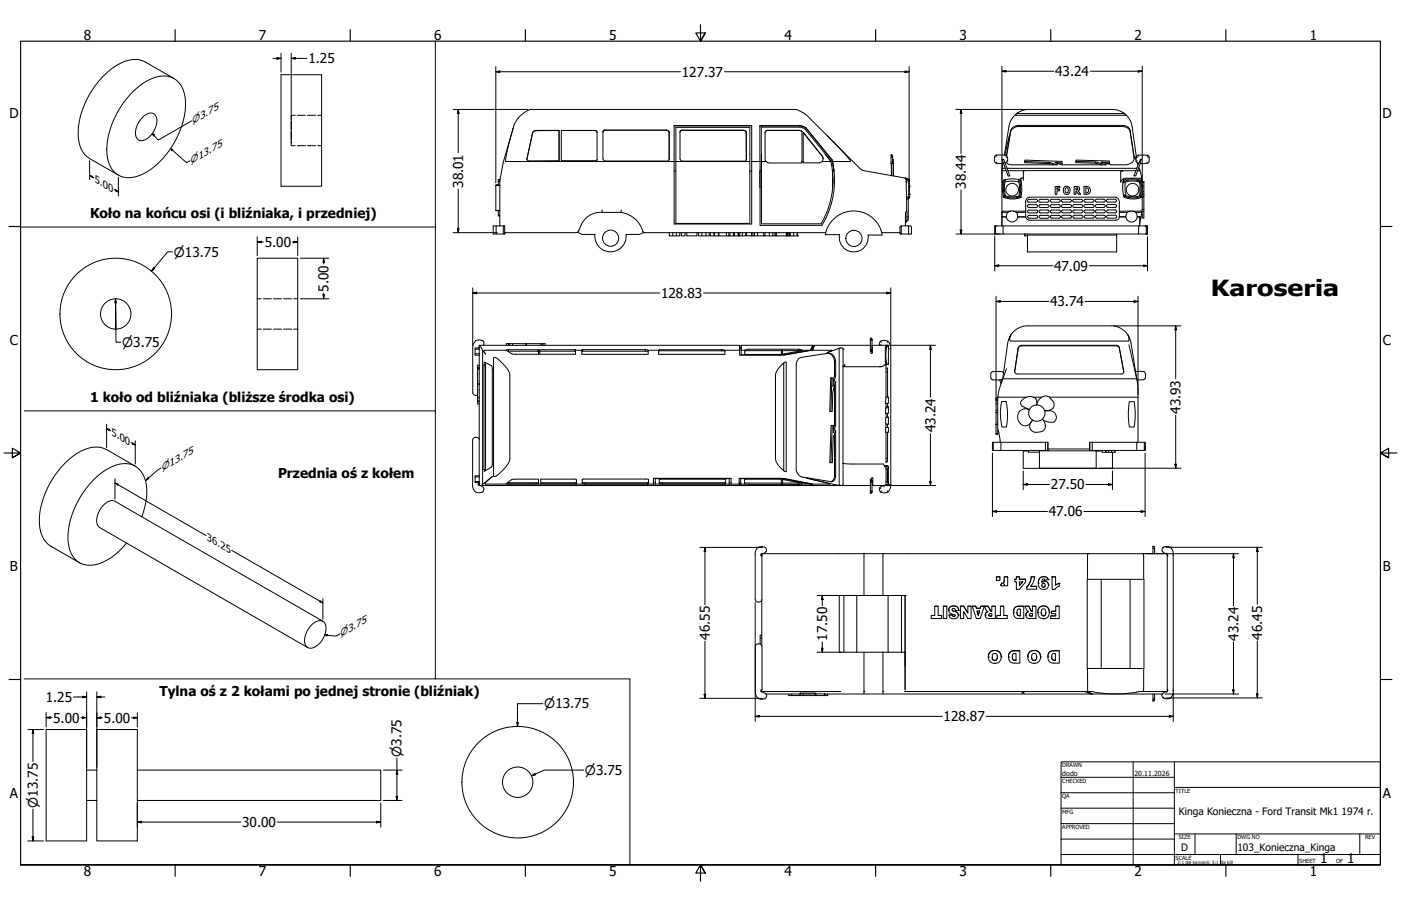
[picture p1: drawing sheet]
<svg xmlns="http://www.w3.org/2000/svg" width="864mm" height="559mm" viewBox="0 0 864 559" stroke-linecap="round" stroke-linejoin="round" font-family="sans-serif">
<!-- layer: Visible (ANSI) -->
<g fill="none" stroke="#000" stroke-width=".62">
<path d="M81 58a29 29 0 0 1 22-11 14 14 0 0 1 11 16 53 53 0 0 1-26 44 14 14 0 0 1-19-2 31 31 0 0 1 0-29l5-10zM107 48l-17-10a18 18 0 0 0-19 3 52 52 0 0 0-23 45 15 15 0 0 0 7 12l18 10M173 46h25v69h-25zM88 72l1-1a4 4 0 0 1 6-1 4 4 0 0 1 2 5 12 12 0 0 1-10 12 5 5 0 0 1-3-7l2-5zM316 79l-6 21-2 12v27M316 79l-3 15-1 6h104M316 79a17 17 0 0 1 11-11h164l6 3 13 13M416 77h47v61h-47zM416 78h47M468 78h25l4 1M497 79l-4-2h-25v23M497 79h.1"/>
<path d="M497 79l16 20M627 70l-1 1h68l-1-1M627 70h66M627 78h66a4 4 0 0 1 4 3l2 17M627 78l-2 1-2 2-2 15M627 78v-1h65a4 4 0 0 1 5 3l2 17a5 5 0 0 1-5 5h-9l-6-2h5M627 77l-2 1-2 2-3 16M627 70l-2 2-3 4-3 20M627 70l6-2h54l6 2M627 70h.1M693 70l2 2 3 5 2 20M693 70h.1"/>
<path d="M331 80l-2 1-1 1M331 80h14v19h-20v-1l3-16M331 81h14v18M331 81l-3 1M331 80v1M345 80v1M346 80l21 1 1 1v17h-22zM346 81h21M367 81l1 1M367 80v1M372 81v17l1 1h39v-1M373 80l-1 1"/>
<path d="M373 80h39v1v17M373 80h38l1 2M373 80h.1M417 100v-21h45v21M417 100v38h45v-38M417 100h45M420 80l-1 1v17l1 1h39l1-1M420 80l-1 2M420 80h38M420 80h.1M458 80l2 1M460 81v17"/>
<path d="M460 98h.1M463 100h6v16M469 95v5M469 100v38h37l5-11 2-11M469 100h3M472 100l2 1h20v-1M473 80l-1 2v17v1M473 80l-1 2M473 80h20M473 80h.1M493 80l1 1v19M493 80l1 1"/>
<path d="M493 80h.1M494 100h1M495 100v-18l12 14v2v2M495 82l12 14v2M495 100h10h2M507 100h5l-17-21-2-1h-24v27v11M509 95l3 5 1 7v9v-5M510 84l11 11 3 5h-11a53 53 0 0 1-6 39h-38v-23M510 84l22 21 26 5M513 99l1 6M549 96h.1M549 96h1"/>
<path d="M550 96l-1 1M550 96h.1M550 96v4M550 97h-1v4M550 98h1v11M613 97v3M613 97h1M613 100l1 1v-1M614 96h3a3 3 0 0 1 4 1M614 96l-1 1M618 98h1l3 11-1-1zM618 98h1"/>
<path d="M620 96h.1M621 99h.1M621 97h-1M621 97v2M621 99l-1 2M622 84l-3 12M632 100v-1l23 1v1h-2M663 100v-1h21v2h-2M675 100h-12l12 1 4 1M700 96v2M700 99l2 2M700 97v2"/>
<path d="M700 97h1M701 99h-1M702 96h.1M702 96l-2 1M703 98h1l-4 10h-1zM703 98h1M707 96h-5M707 96h.1M707 96l1 1M708 97h.1M708 97v3l-1 1M306 114v16h2"/>
<path d="M306 114h2M307 112h1M308 112v-1h-1v3h-1h2M416 105h1M462 105h1M513 116h.1M513 111h.1M514 105h-1v11M549 101h.1M549 101l1 7M550 101v7M550 100l-1 1"/>
<path d="M550 100v1M558 110h1M558 110h.1M558 110v1M558 110l1 2M559 110h.1M559 110h1v1M559 112v18M559 112h-1M559 110v1h1M559 111v1M559 110l1 1"/>
<path d="M559 111h1M560 111h.1M560 112v9M560 112v-1v1M560 112h.1M560 115v5M560 111v1M614 101h5M618 104h2M618 112h.1M618 101v4M619 111l-1 6 1 4v1"/>
<path d="M619 111h-1v4l1 7M620 111l-1 5 1 5M620 105h-2v34v-5M620 100l2 1 2 1h28l-5-2v1M621 104h80M621 105h71M628 111h.1M628 111l-4-1-5 1M628 111h1M628 111v5v5h-4h-4M628 112h-4h-5M629 111v6v4"/>
<path d="M629 111h.1M629 111l1 9a1.9 1.9 0 0 1-1 2 1.9 1.9 0 0 1-2 0l-4 1-4-1M631 110h-2v1M631 105v6M631 105h.1M647 100h-15l15 1 2 1M650 115h3v1h-1v1h1v1h-1v2h-2zM655 100h-5l5 2h27l-7-2v1M656 116a2.3 2.3 0 0 1 3 0 2.3 2.3 0 0 1 0 3 2.3 2.3 0 0 1-3 0l-1-2zM657 116a1.4 1.4 0 0 1 2 1 1.4 1.4 0 0 1-2 2zM662 115h2a1.5 1.5 0 0 1 1 1 1.5 1.5 0 0 1 0 2l1 2h-1l-1-2-1 2h-1zM663 116h1v1h-1z"/>
<path d="M668 115a2.7 2.7 0 0 1 4 2 2.7 2.7 0 0 1-4 3zM669 116a1.5 1.5 0 0 1 2 1 1.5 1.5 0 0 1-2 2zM691 105v7M691 112h.1M692 105h.1M692 113l5-1h5v9M692 113v7M692 112v1M692 111l7-1 5 1M692 111v1M693 110l-2 2M693 110l-1 1"/>
<path d="M694 112l-1 4 1 5M700 105h-9h1M701 100v2M701 100v1M702 104h.1M702 103l1 2M702 112h1v5v4M703 105l1 6-1-1h-10M703 105h-2M703 112h.1M704 111l-1 1a16 16 0 0 0-11 0M704 111v4"/>
<path d="M704 113h.1M704 111v2M704 112h1M704 113v16M704 115v7M704 120h1zM704 115h1M705 112v6h-1M705 120v1h-1M705 118v2M707 100v1M707 101h-4"/>
<path d="M306 130h2M306 139h-2v5h7M307 130v3h1M307 133h1M310 139h-4v5M371 131a13 13 0 0 0-13 8l-2 4-1 1h-44M371 129v2h12M383 131a18 18 0 0 1 14 12l112 1M383 129v2M555 140l6-1 1 1v4h-7zM556 139v1v4M558 137h.1"/>
<path d="M559 130v6M559 130l-1 1v8M559 134h1v2h-1M559 136l-1 1M560 139v1v4M560 123v11M560 121v1v-1M560 121v2h-1M560 121h.1M560 122h.1M560 121l-1 1M614 139h-1v1"/>
<path d="M614 139h92M614 139l-1 1 1 4M614 139v1v4M618 131h3M618 131v3M618 134h2M618 139v5M620 121h-1a14 14 0 0 0 10 0h-1M623 130h2M623 130h-5v1M623 130a3 3 0 0 0-2 5 3 3 0 0 0 6 0 3 3 0 0 0-2-5M625 130h7"/>
<path d="M626 131h6M627 134h5M629 121v1M629 121h.1M632 134l2 2h54l1-1 1-1M632 134v-10l2-2h54l1 1 1 1v10M634 123h5a.9 .9 0 0 1 1 1 .9 .9 0 0 1-1 1h-5zM634 126h5a.9 .9 0 0 1 1 1 .9 .9 0 0 1-1 1h-5zM634 133h5a.9 .9 0 0 1 1 1 .9 .9 0 0 1-1 1l-5-1zM634 130a.9 .9 0 0 0-1 0 .9 .9 0 0 0 1 1M634 130h5a.9 .9 0 0 1 1 0 .9 .9 0 0 1-1 1h-5M641 126h5a.9 .9 0 0 1 1 1 .9 .9 0 0 1-1 1h-5z"/>
<path d="M641 133h5a.9 .9 0 0 1 1 1 .9 .9 0 0 1-1 1l-5-1zM641 130h5a.9 .9 0 0 1 1 0 .9 .9 0 0 1-1 1h-5M641 130a.9 .9 0 0 0-1 0 .9 .9 0 0 0 1 1M646 123a.9 .9 0 0 1 1 1 .9 .9 0 0 1-1 1M646 123h-5a.9 .9 0 0 0-1 1 .9 .9 0 0 0 1 1h5M648 126h5a.9 .9 0 0 1 1 1 .9 .9 0 0 1-1 1h-5zM648 133h5a.9 .9 0 0 1 1 1 .9 .9 0 0 1-1 1l-5-1zM648 125h5M648 130h5a.9 .9 0 0 1 1 0 .9 .9 0 0 1-1 1h-5M648 130a.9 .9 0 0 0-1 0 .9 .9 0 0 0 1 1M653 123a.9 .9 0 0 1 1 1 .9 .9 0 0 1-1 1M653 123h-5a.9 .9 0 0 0-1 1 .9 .9 0 0 0 1 1"/>
<path d="M654 123h6a.9 .9 0 0 1 0 1 .9 .9 0 0 1 0 1h-5zM655 130h5a.9 .9 0 0 1 1 0 .9 .9 0 0 1-1 1h-5zM655 133h5a.9 .9 0 0 1 1 1 .9 .9 0 0 1-1 1l-5-1zM655 126a.9 .9 0 0 0-1 1 .9 .9 0 0 0 1 1M655 126h5a.9 .9 0 0 1 1 1 .9 .9 0 0 1-1 1h-5M661 123h6a.9 .9 0 0 1 0 1 .9 .9 0 0 1 0 1h-5zM661 126h6a.9 .9 0 0 1 0 1 .9 .9 0 0 1 0 1h-5zM662 131h5M662 131a.9 .9 0 0 1-1-1 .9 .9 0 0 1 1 0h5a.9 .9 0 0 1 1 0 .9 .9 0 0 1-1 1M667 133h-5a.9 .9 0 0 0-1 1 .9 .9 0 0 0 1 1h5M667 133a.9 .9 0 0 1 1 1 .9 .9 0 0 1-1 1M668 126h6a.9 .9 0 0 1 0 1 .9 .9 0 0 1 0 1h-5z"/>
<path d="M669 133h5a.9 .9 0 0 1 0 1 .9 .9 0 0 1 0 1l-5-1zM669 125h5M669 125a.9 .9 0 0 1-1-1 .9 .9 0 0 1 1-1h5a.9 .9 0 0 1 0 1 .9 .9 0 0 1 0 1M669 131a.9 .9 0 0 1-1-1 .9 .9 0 0 1 1 0h5a.9 .9 0 0 1 0 1M669 131h5M676 123h4M676 123a.9 .9 0 0 0-1 1 .9 .9 0 0 0 1 1M676 128a.9 .9 0 0 1-1-1 .9 .9 0 0 1 1-1h4a.9 .9 0 0 1 1 1 .9 .9 0 0 1-1 1M676 128h4M676 130a.9 .9 0 0 0-1 0 .9 .9 0 0 0 1 1h5M676 129h5M676 134a.9 .9 0 0 1-1 0 .9 .9 0 0 1 1-1h5a.9 .9 0 0 1 0 1"/>
<path d="M676 135h5M680 123a.9 .9 0 0 1 1 1 .9 .9 0 0 1-1 1h-4M680 130a.9 .9 0 0 1 1 0 .9 .9 0 0 1-1 1M683 123a.9 .9 0 0 0-1 1 .9 .9 0 0 0 1 1h4a.9 .9 0 0 0 1-1 .9 .9 0 0 0-1-1M683 126h4a.9 .9 0 0 1 1 1 .9 .9 0 0 1-1 1M683 123h4M683 128h4M683 126a.9 .9 0 0 0-1 1 .9 .9 0 0 0 1 1M683 129h4M683 134a.9 .9 0 0 1-1 0 .9 .9 0 0 1 1-1h5a.9 .9 0 0 1 0 1M683 130a.9 .9 0 0 0-1 0 .9 .9 0 0 0 1 1h4a.9 .9 0 0 0 1-1 .9 .9 0 0 0-1 0M683 135h5"/>
<path d="M690 131h5M690 130h7M690 134h4M692 120l1 1M692 120l5 1h5M693 121a15 15 0 0 0 10 0M693 121a5 5 0 0 0 6 2l5-1M695 131a4 4 0 0 0 0 5 4 4 0 0 0 5 0 4 4 0 0 0 0-5M697 130l-2 1M698 130h5l1 1M698 130l2 1M698 130h-1"/>
<path d="M700 131h4M702 139v5M702 121h1M703 134v5M703 135h.1M703 121l1 1M703 121h.1M703 136v2M703 135v1M703 134v1M703 134h-2M704 132l-1 2"/>
<path d="M704 131v1M704 131h.1M704 130h1M704 129v2M704 129h1M705 121v13h-1v-2M706 139l1 1-1 4M706 139h1v5M706 139l1 1v4M707 139v1M159 159h25v69h-25zM310 144v-5h1v5"/>
<path d="M311 144h.1M356 143l3 2h8a10 10 0 0 0 9 10 10 10 0 0 0 10-10h8l2-1M396 143h.1M413 144v1h6v-1M415 144v1M417 144v1M420 144v1h2v-1M423 144v1h7v-1M431 144v1h6v-1M433 144v1M435 144v1M438 144v1h11"/>
<path d="M440 144v1M443 144v1M448 144v1M449 145h3M449 144v1M450 144v1M452 145h3M452 144v1M453 144v1M455 145h.1M455 144v1M455 145h1"/>
<path d="M456 145h2M456 144v1M458 144v1M460 144v1h-2M460 144v1h3M463 145h1M463 144v1M464 145h7M464 144v1M465 144v1M467 144v1M471 145h.1"/>
<path d="M471 144v1M471 145h3M474 145h4M474 144v1M476 144v1M478 145h.1M478 144v1M478 145h1M479 145h6M479 144v1M485 145h.1M485 144v1"/>
<path d="M485 145h1M486 145h1M486 144v1M487 144v1M487 145h2M489 144v1M491 144v1h-2M509 144h.1M509 143v2h9a9 9 0 0 0 8 10 9 9 0 0 0 9-10h9M509 142v2M543 142l1 2M543 142a18 18 0 0 0-17-12 18 18 0 0 0-17 12"/>
<path d="M544 144h11M544 144v1M613 144h1M614 144h93M632 144v1h1M632 144v1M633 145h55v10h-55zM633 144v1M688 144v1M291 215v27l1 2h2M293 215h2M293 218h2"/>
<path d="M295 214v1M295 213l4 5-1-1 1-1h13M295 213v86M295 215h-2v4h2M297 216v83M298 213a2.5 2.5 0 0 0-1-3 2.5 2.5 0 0 0-3 0 5 5 0 0 0-3 5M312 216l4 2 16 1v-3M313 217h19v2M313 216h-1M313 216h19M313 216v1M313 212h11"/>
<path d="M313 212h-1v1M313 212v1M314 212v1M316 213h140v2M316 213h-21M316 212v1M324 212v1M324 212l1 1M325 212h9M332 216h1M332 216v1M333 216h21l1 2-22 1z"/>
<path d="M334 212v1M334 212h1v1M335 212h1v1M354 217h1M354 216v1h-21M355 216h4M359 216v2l1 1h39l1-1-1-2M359 216h.1M359 217h.1M359 216h39M359 217h39M359 216v1"/>
<path d="M398 216h1M398 217h2M398 216v1M399 216h7M406 216v2l1 1h39l1-1v-2M407 216h-1M407 216h38M407 216h.1M445 216h2M445 216l2 1M445 216h.1M447 216h9"/>
<path d="M456 215v4h27l18-3M456 215h.1M456 215h1M456 214h.1M457 215h-1M457 214v1M457 214h.1M457 215v4M457 216h2M459 216v2l1 1h21h1v-3M459 216l2-1h21v1M482 216h-23"/>
<path d="M482 216h.1M482 216h10M484 219h-27M484 219h.1M492 215h-10v3l12-2M492 215l2 1M492 216h2M492 215v1M494 216h5M499 216h1M499 216l-15 3M500 215h.1"/>
<path d="M500 215h1M500 215v1M501 216h12l-3 1 9-2h1v11l1-1M501 214l-1 1M501 214h.1M501 214v1M501 213v1zM501 215h.1M501 215v1M502 214h-1M502 214l-1 1M502 213v1"/>
<path d="M511 218l2 1 1 4M517 215v84M537 209h1M537 213h-80v1M537 217h.1M538 209v7l-1 1v-2h1M538 210h-1v5M538 209h-1v1M538 213v1M538 213h9M538 216l-1 1M538 214v4h-1v-1"/>
<path d="M543 211h.1M543 213h-1M546 213h1M547 213l-1 6 1 6M547 213l-1 1v10M547 213l1 1v11M547 213h.1M547 213l1 1M547 211l1 1 1 3M547 210a3 3 0 0 0-3 0 3 3 0 0 0-2 3M548 215h1M549 215v84"/>
<path d="M623 206a12 12 0 0 1 11-5h51a12 12 0 0 1 10 5M628 215l-3 14 2 2h65l1-2-3-14M628 215l-3 14M630 213l-2 2M630 213h59M689 213l1 2M690 215l3 15M696 213l5 24v36M294 237v11M294 237h1h-1M294 237h1M294 228h1"/>
<path d="M294 227h1M295 225h-1v12M298 225l1-2 4 3v2v59v1l-4 3-1-1M299 225v65M299 225h-1v65h1M299 224v1M304 221l1-1a19 19 0 0 1 9 12v51a19 19 0 0 1-9 11l-1-1zM483 224l2-1v68l-2-1M483 224l-4 4-1 4v51l1 4 4 3M483 224v66M514 232h1l-2 6 1-5h-1M514 223h1v9"/>
<path d="M514 232v3M514 223v9M514 238v24M515 223a5 5 0 0 0-5-5l-16 2a4 4 0 0 0-3 5v65l1 2 1 2 19 3a3 3 0 0 0 3-4M520 226h22M521 225l-1 1v73h-1h-3l-19-4 15 4h-12M521 225h.1M542 226h1M546 224l2 1h-2M546 225v24M546 224l-2 2h-2M546 227h1v18"/>
<path d="M546 229h1M547 225h-1M616 234l1 3M617 234l1 1M618 234h83M619 230a8 8 0 0 0-8 0 3 3 0 0 0 0 4 3 3 0 0 0 4 0h3M620 227l-4 13-1 5M700 229h2a2.7 2.7 0 0 1 4 2v2M701 233l-4-21-2-6a4 4 0 0 1 1 4h-73l-1-1 1-3-2 6-3 22M706 233a3 3 0 0 1-4 1h-1M294 248v1h1M294 245h1"/>
<path d="M294 247h1M294 248h1M512 254l1-21h-1l-1 21h2v-12l2-7v27M546 257h2v5h-2M546 251h2v4h-2M546 245h2v4h-2M546 252v3M546 255v9M546 252h2M546 249v3M547 249v2M547 255v2"/>
<path d="M614 255v7M614 255h1M614 253h1M614 249h1M614 247h1M615 245h-1v10M615 245h18M615 245v19l1 3M634 252a5 5 0 0 0-7 5 5 5 0 0 0 7 5l2-2M634 252v1M634 253a5 5 0 0 0 3 6M636 260a4 4 0 0 0 0 5 4 4 0 0 0 5 1h1"/>
<path d="M637 259l-1 1M637 245h5M639 246v4M639 246a6 6 0 0 0-6-1 6 6 0 0 0-4 4l1 2 4 1M639 250a5 5 0 0 0-5 3M639 250a5 5 0 0 1 5 6 5 5 0 0 1-7 3M647 245h54M649 248l-2-3a5 5 0 0 0-5 0 5 5 0 0 0-3 5M649 248a4 4 0 0 1-1 4 4 4 0 0 1-4 1h3a4 4 0 0 1 4 5 4 4 0 0 1-6 2l-2-1a4 4 0 0 1-1 7M699 248l1 8-1 7M699 248h-3v8v7h3M295 271a2.2 2.2 0 0 0-2-1 2.2 2.2 0 0 0-2 1v28"/>
<path d="M514 262h1l-1 5v-5h-1M514 262v2M514 268v25M546 264h2v3h-2zM546 267v18M547 267v18h-1M547 262v2M612 273v5v-5h5M614 262v6h1v-1h-1M614 262h1M616 266l-1-1v2M616 267v2"/>
<path d="M616 269v3M617 272v1M618 263h2M620 263l1-10-1-5h-1h-2v5v5l1 5M631 278h.1M634 278v1h7M634 278h-3v11h55v-10M641 278h.1M644 273h-27v5h-5M644 278h2M646 273h-2v5h-27M646 273v5"/>
<path d="M646 277h26M673 273h-1v5h34v-5h-1v5M676 278h-35v11M676 278v11M676 278h3M679 278v1h6M682 278v1M683 278v1M685 278v1M687 278v1M687 278v1h-2M701 273h-28v5"/>
<path d="M705 273h-4v5M706 273v5M83 288l-17-11a18 18 0 0 0-19 3 52 52 0 0 0-22 45 15 15 0 0 0 6 12l18 10M291 299a4 4 0 0 0 2 4 4 4 0 0 0 5-1 2.5 2.5 0 0 0-2-2M293 297h2M295 298a.7 .7 0 0 0 0 1M295 294h-2v4h2M295 299h242M295 293h-2v1M297 299h-1M312 298l4-2h16v2zM313 298h19"/>
<path d="M313 298v1M333 296h22v2h-22zM333 298h22M355 298h.1M359 298h2M361 298v1l-2-1v-2l39-1 2 1v2l-1 1v-1M361 298h38M400 298h-1M403 299v-4h48v4M403 299h.1M403 299h-104l5-5-7 5M403 298h1"/>
<path d="M404 295h46M404 295v4M404 299h.1M404 299h46M406 298h2M408 298v1l-2-1v-2h40h1v2v1v-1M408 298h39M447 298h.1M450 299h.1M450 298h1M450 295v4M451 299h5"/>
<path d="M456 299v-4h27l17 4M456 299h.1M457 298v1M457 295v3M457 295h27M457 298h-1v1M457 299h2M457 299h.1M459 298h23M459 299v-1v-2h23v3M459 299h23M482 299h.1"/>
<path d="M482 299v-3l13 2-1 1M482 298h10M484 295l12 3M492 298v1h-10M493 298h-1M494 299h-2M497 298h-1l3 1h-5M499 298l1 1M500 299h.1M500 299h1M501 299h.1M512 285l1-23h-1l-1 23h2l1-15 1-5v28h-1"/>
<path d="M514 293v2l-2 2M520 286h.1M520 286h25l1 2M537 296h.1M538 298v1h7h1M538 297h-1v6M538 297l-1-1v1M538 297v6M538 297l-1-1 1-1v4M545 299l-3 2M545 299v1M545 299h.1"/>
<path d="M545 287h2l1 1M546 283h1M547 289v8M548 289v9l-1-1M548 288h.1M548 288l-2 1M548 298l-1 1h-1M548 288h-2v11h1v-1l-1-1M548 299h1M549 299v2l-2 2M87 319a30 30 0 0 0 0-28 14 14 0 0 0-19-3 52 52 0 0 0-26 48 14 14 0 0 0 21 11l8-5 7-7M538 303l-1 1"/>
<path d="M538 303h-1v1M542 301v1l1 1M542 301h1M543 303l2 1 2-1M543 303h.1M547 303h.1M711 337v5M711 338h1M711 337h.1M711 337l1 1M712 338v4M717 338a1.3 1.3 0 0 0-1 1 1.3 1.3 0 0 0 1 1"/>
<path d="M717 338h.1M721 338l-1-1-3 1M721 338l2 1v3M721 338h.1M466 342v28a2.1 2.1 0 0 0 2 1 2.1 2.1 0 0 0 2-1M470 342a2.4 2.4 0 0 0 2-3 2.4 2.4 0 0 0-3-2 4 4 0 0 0-3 5M470 342v56M470 342a.7 .7 0 0 0-1 0 .7 .7 0 0 0 1 1M470 342h249M533 342v25M544 342v25M614 356h2v2h-2z"/>
<path d="M614 356h2M617 360a1.4 1.4 0 0 0 2-1 1.4 1.4 0 0 0 0-1v-2h2v5h-2v-1l-1 1h-1M617 360v1M619 356h2M626 357h.1M626 356h2v1h4v2l-4 5h-2v-5v-2zM626 356h2M628 359h2l-2 2zM628 357h4M630 359l-2 2M636 356l-1 3-2 3v1h6v-1h-4M636 356h2"/>
<path d="M638 356l-1 3-2 3M641 357a3 3 0 0 1 5 1l-2-1a1.2 1.2 0 0 0-2 0 1.2 1.2 0 0 0 0 2 2.6 2.6 0 0 1 4 2 2.6 2.6 0 0 1-3 2 4 4 0 0 1-2-6zM642 359a2.4 2.4 0 0 1 3 0 2.4 2.4 0 0 1 1 2M646 358a3 3 0 0 0-4-2 3 3 0 0 0-2 4M649 356h2v5l2-1v2l-3 2h-1zM649 356h2M670 357h35v55h-35zM671 342l-1 15M679 357v55M697 357v55M704 342l1 1v14M717 340l2 1"/>
<path d="M719 342l1 1M719 341v1M720 342v84M723 342h.1M723 342v84M520 367h-3v35h3M528 367h-8v35h8M528 367h28M528 367v35M547 367v35M556 367h2v35h-2zM558 367v59"/>
<path d="M574 380h2M576 374h2v6h2v2h-6v-2h2zM576 374h2M578 380h2M581 374h3v8h-3zM581 374h3M585 376a3 3 0 0 1 3-2 3 3 0 0 1 3 2M587 376v1a4 4 0 0 1 4 2M587 379h-2M591 376a2.9 2.9 0 0 0-4-2 2.9 2.9 0 0 0-1 4l3 2a.9 .9 0 0 1-1 0 .9 .9 0 0 1-1-1M591 376l-2 1a1.1 1.1 0 0 0-1-2 1 1 0 0 0-1 1v1a3 3 0 0 1 3 1 3 3 0 0 1 0 3 3 3 0 0 1-5-2M592 374h2l3 4v-4h2v8h-2l-3-5v5h-2z"/>
<path d="M592 374h2l3 4M597 374h2M599 374h3v1h2l1-1h4l1 2M602 377l1 3 1-3M602 377h2l-1 3zM609 377l-1 1-1 1M609 379l1 1M610 379l1-1v2h-1zM610 376l-1-2h-4l-1 1h-2v-1h-3l3 8h2l3-8 2 3a2.2 2.2 0 0 0-2 3 2.2 2.2 0 0 0 3 2h4v-8h-3v3M610 376l1 1M610 380h1M611 377h.1"/>
<path d="M611 374h3M614 380h3M617 374h2v6h2v2h-7v-2h3zM617 374h2M619 380h2M626 374h5v8h-3a4 4 0 0 1-3-3 4 4 0 0 1 1-5zM627 378v1l1 1M627 376h2v4a2.3 2.3 0 0 1-2-2 2.3 2.3 0 0 1 0-2zM628 374h3M628 374a3 3 0 0 0-3 4M632 374h2l1 2M634 377l-1 1-1 1"/>
<path d="M634 379l1 1M635 379l1-1v2h-1zM635 362h4M635 376l-1-2h-2l2 3a2.2 2.2 0 0 0-2 3 2.2 2.2 0 0 0 3 2h4v-8h-3v3M635 376l1 1M635 380h1M636 377h.1M636 374h3M642 376h1a2.1 2.1 0 0 1 2 2 2.1 2.1 0 0 1-2 2l-1-1zM642 361a1 1 0 0 0 1 1 1 1 0 0 0 1-1M645 378l-1 1-1 1-1-1v-1M647 378a4 4 0 0 0-4-4 4 4 0 0 0-3 4"/>
<path d="M648 380h3M648 377h3M651 374h2v8h-5v-2h3v-1h-3v-2h3zM651 374h2M192 385l1-1a4 4 0 0 1 6-1 4 4 0 0 1 2 5 12 12 0 0 1-10 12 5 5 0 0 1-3-8l2-4zM199 383l-128-74a8 8 0 0 0-9 6 8 8 0 0 0 0 10l128 74M469 394h1M470 392h-1v5M470 399l-2-2a2.1 2.1 0 0 0-2 2v27M470 399v26M528 402h28M533 402v26"/>
<path d="M544 402v26M558 402v23M609 405a4 4 0 0 1 4-4 4 4 0 0 1 4 4M612 403h1a2.1 2.1 0 0 1 2 2 2.1 2.1 0 0 1-2 2l-1-1zM615 405l-1 2h-1h-1v-2M622 403l3-2h4v8h-4a4 4 0 0 1-3-6zM624 405v2h2M624 403h2v4a2.3 2.3 0 0 1-2-1 2.3 2.3 0 0 1 0-3zM625 401h4M625 401a3 3 0 0 0-3 4M634 405a4 4 0 0 1 3-4 4 4 0 0 1 4 4M636 403h1a2.1 2.1 0 0 1 2 2 2.1 2.1 0 0 1-2 2l-1-1z"/>
<path d="M639 405v2h-2a1.7 1.7 0 0 1-1-2M647 402l2-1h4v8h-4a4 4 0 0 1-3-3 4 4 0 0 1 1-4zM648 405l1 2h1M649 403h2v4a2.3 2.3 0 0 1-3-1 2.3 2.3 0 0 1 1-3zM649 401h4M649 401a3 3 0 0 0-3 4M670 412l1 15M705 412v13l-1 2M466 426a4 4 0 0 0 2 5 4 4 0 0 0 5-1 2.6 2.6 0 0 0-3-3M469 426h1M470 427a.7 .7 0 0 1-1-1 .7 .7 0 0 1 1-1v2h48M472 428h23"/>
<path d="M486 428v1h7M488 428v1M493 429h10M493 427v2M493 427h9M493 427v1M502 427l1 1h-8v1M502 427l1 1M503 429h.1M503 428v1M503 428h.1M503 428h5"/>
<path d="M508 428v1M510 428v1h-7M558 427h115a77 77 0 0 0 30 0h16M630 427v1h-122M631 427h.1M631 427v1h42M668 427h4M669 427h2M671 427l1 1M672 427h.1M672 427l1 1M673 428h43"/>
<path d="M711 431h1l-1 1zM711 428v3M712 428v3M716 428a2.5 2.5 0 0 0 1 3 2.5 2.5 0 0 0 3 0h1M716 428h1M717 430h.1M719 427h.1M719 427l-2 1M720 425l-1 2M723 426h.1M723 426v3l-2 1M28 450h25v69h-25z"/>
<path d="M60 450h25v69h-25zM53 475h7M85 475h150v19h-150M53 494h7"/>
<circle cx="624" cy="117" r="4"/>
<circle cx="698" cy="117" r="4"/>
<circle cx="376" cy="147" r="5"/>
<circle cx="526" cy="147" r="5"/>
<circle cx="71" cy="194" r="9"/>
<circle cx="71" cy="194" r="34"/>
<circle cx="643" cy="378" r="4"/>
<circle cx="643" cy="361" r="1.2"/>
<circle cx="613" cy="405" r="4"/>
<circle cx="637" cy="405" r="4"/>
<circle cx="319" cy="482" r="9"/>
<circle cx="319" cy="482" r="34"/>
</g>
<!-- layer: Hidden (ANSI) -->
<g fill="none" stroke="#000" stroke-width=".62">
<path d="M180 75v5M182 71h-2v3M183 71h5M189 71h6M196 71h2M180 81v5M180 87v3h2M183 90h5M189 90h6M196 90h2M159 184h2M162 184h5"/>
<path d="M169 184h5M175 184h5M181 184h3M159 203h2M162 203h5M169 203h5M175 203h5M181 203h3"/>
</g>
<!-- layer: Visible (ANSI) -->
<g fill="#000">
<circle cx="513" cy="100" r=".3"/>
<circle cx="513" cy="105" r=".3"/>
<circle cx="558" cy="110" r=".3"/>
<circle cx="560" cy="115" r=".3"/>
<circle cx="560" cy="120" r=".3"/>
<circle cx="629" cy="110" r=".3"/>
<circle cx="702" cy="105" r=".3"/>
<circle cx="560" cy="121" r=".3"/>
<circle cx="619" cy="121" r=".3"/>
<circle cx="491" cy="145" r=".3"/>
<circle cx="707" cy="144" r=".3"/>
<circle cx="501" cy="215" r=".3"/>
<circle cx="502" cy="214" r=".3"/>
<circle cx="520" cy="215" r=".3"/>
<circle cx="546" cy="225" r=".3"/>
<circle cx="646" cy="278" r=".3"/>
<circle cx="500" cy="299" r=".3"/>
<circle cx="546" cy="288" r=".3"/>
<circle cx="640" cy="360" r=".3"/>
<circle cx="646" cy="358" r=".3"/>
<circle cx="649" cy="356" r=".3"/>
<circle cx="653" cy="360" r=".3"/>
<circle cx="558" cy="367" r=".3"/>
<circle cx="585" cy="376" r=".3"/>
<circle cx="591" cy="379" r=".3"/>
<circle cx="591" cy="376" r=".3"/>
<circle cx="607" cy="379" r=".3"/>
<circle cx="625" cy="378" r=".3"/>
<circle cx="632" cy="379" r=".3"/>
<circle cx="633" cy="362" r=".3"/>
<circle cx="640" cy="378" r=".3"/>
<circle cx="646" cy="361" r=".3"/>
<circle cx="647" cy="378" r=".3"/>
<circle cx="609" cy="405" r=".3"/>
<circle cx="617" cy="405" r=".3"/>
<circle cx="622" cy="405" r=".3"/>
<circle cx="634" cy="405" r=".3"/>
<circle cx="641" cy="405" r=".3"/>
<circle cx="646" cy="405" r=".3"/>
<circle cx="508" cy="428" r=".3"/>
<circle cx="533" cy="426" r=".3"/>
<circle cx="544" cy="426" r=".3"/>
<circle cx="671" cy="427" r=".3"/>
</g>
<!-- layer: Border (ANSI) -->
<g fill="none" stroke="#000" stroke-width=".7">
<path d="M108 18v7M216 18v7M324 18v7M432 15v10l-3-5h6l-3 5 3-5M540 18v7M648 18v7M756 18v7M6 140h7M851 140h7M3 279h10l-5-3v6l5-3-5 3M861 279h-10l5-3v6l-5-3 5 3M6 419h7"/>
<path d="M851 419h7M13 533v-508h838v508h-838h838M108 533v8M216 533v8M324 533v8M435 538l-3-5 3 5h-6l3-5v11M540 533v8M648 533v8M756 533v8"/>
</g>
<!-- layer: Title (ANSI) -->
<g fill="none" stroke="#000" stroke-width=".62">
<path d="M654 470h197v63h-197zM654 479h70M698 470v63M724 470v63M654 489h70M654 498h70M724 486h127M654 508h70M654 518h70M724 514h127M737 514v13M762 514v13"/>
<path d="M838 514v13M654 527h197M752 527v6M800 527v6"/>
</g>
<!-- layer: Sketch Geometry (ANSI) -->
<path d="M268 25v228M13 140h255M15 253h253v166M15 419h373v115" fill="none" stroke="#000" stroke-width=".62"/>
<!-- layer: Dimension (ANSI) -->
<g fill="none" stroke="#000" stroke-width=".62">
<path d="M168 36h5M171 35l2 1-2 1zM173 33v12M180 36l2-1v2zM180 36h9M180 33v55M306 44h2v1zM306 44h113M306 41v72M447 44h113M558 44h2l-2 1zM560 41v74"/>
<path d="M618 44l2-1v1zM618 44h32M618 41v70M672 44h32M702 43l2 1h-2zM704 41v71M118 75l-20 11-4-4M279 68h46M282 68l1 2h-1zM282 68v26M589 68h44M592 68l1 2h-1z"/>
<path d="M592 68v27M55 99v12M94 82l1 1v1zM105 92h1v1zM105 92l10 8 2-1M55 108l2 1v1zM55 108l3 2M70 117l3 1M71 117l2 1h-2zM73 109v12M282 117v27M592 117v27"/>
<path d="M106 155h-3l-10 12M159 149h2v1zM159 149h3M159 146v12M180 149h4M181 149h3l-3 1zM184 146v12M185 159h18M200 159v3h-1zM200 159v4M279 144h28M282 141h1l-1 3z"/>
<path d="M589 144h28M592 142h1l-1 2zM613 146v21M707 146v21M95 165v1l-2 1zM291 178v35M549 178v36M613 164l3-1v1zM613 164h36M671 164h36M705 163l2 1h-2zM71 184l1 3h-1z"/>
<path d="M71 184v3M185 184h18M199 182h1v2zM200 181v3M291 181l3-1v1zM291 181h116M434 181h115M547 180l2 1h-2zM614 186l3-1v1zM614 186h32M614 183v65M669 186h32"/>
<path d="M699 185l2 1h-2zM701 183v60M71 203v-16l1 24h3M547 213h30M574 213v2h-1zM574 213v32M686 201h42M725 201v2h-1zM725 201v33M725 256v33M66 264l1 1v1zM66 264l2 2"/>
<path d="M66 262v14M81 273l2 1M82 273l1 1h-1zM83 272v14M574 267v32M612 279v40M706 279v40M71 298l2 1zM71 298l56 32M71 295v13M91 295h1l-2 2zM99 289l-9 8"/>
<path d="M547 299h30M573 297h1v2zM631 299l2-1v1zM631 299h16M631 290v12M669 299h17M677 289h51M683 298l3 1h-3zM686 290v12M724 286h1v3zM612 315h2v1zM612 315h34"/>
<path d="M668 315h38M703 315h3l-3 1zM143 339l56 33M431 338h39M435 338v2h-1zM435 338v35M719 338h59M775 338l1 2h-1zM775 338v35M706 342h58M760 342l1 2h-1zM760 342v32"/>
<path d="M197 370l2 2-2-1zM199 369v13M466 371v74M504 367h15M507 367v3h-1zM507 367v7M200 392l2-1-1 1zM209 391l-2 1h-7M435 395v36M506 400h1v2zM507 396v6M760 396v32"/>
<path d="M775 395v35M504 402h15M28 439v9M45 430h8M51 429l2 1h-2zM53 427v46M60 430l2-1v1zM60 427v46M60 430h5M85 440v8M335 434h-16v14M431 431h39"/>
<path d="M434 428h1v3zM718 428h46M719 430h59M723 427v18M760 426h1l-1 2zM775 428h1l-1 2zM17 450h10M20 450l1 2h-1zM20 450v20M28 443l3-1v1zM28 443h4M50 443h3"/>
<path d="M51 442l2 1h-2zM60 443l2-1v1zM60 443h3M81 443h4M82 442l3 1h-3zM319 446h1l-1 2zM466 442l2-1v1zM466 442h115M608 442h115M721 441l2 1h-2zM236 475h12M245 475v2h-1z"/>
<path d="M245 468v26M328 479l2-2v1zM360 475h-25l-7 4M20 499v20M85 495v15M235 495v15M236 494h12M244 491h1v3zM17 519h10M20 516h1l-1 3zM85 507h2v1zM85 507h63"/>
<path d="M171 507h64M232 507h3l-3 1z"/>
</g>
<g fill="#000">
<path d="M171 35l2 1-2 1zM180 36l2-1v2zM306 44h2v1zM558 44h2l-2 1zM618 44l2-1v1zM702 43l2 1h-2zM282 68l1 2h-1zM592 68l1 2h-1zM94 82l1 1v1zM105 92h1v1zM55 108l2 1v1zM71 117l2 1h-2z"/>
<path d="M159 149h2v1zM181 149h3l-3 1zM282 141h1l-1 3zM592 142h1l-1 2zM95 165v1l-2 1zM200 159v3h-1zM613 164l3-1v1zM705 163l2 1h-2zM71 184l1 3h-1zM199 182h1v2zM291 181l3-1v1zM547 180l2 1h-2z"/>
<path d="M614 186l3-1v1zM699 185l2 1h-2zM574 213v2h-1zM725 201v2h-1zM66 264l1 1v1zM82 273l1 1h-1zM71 298l2 1zM91 295h1l-2 2zM573 297h1v2zM631 299l2-1v1zM683 298l3 1h-3zM724 286h1v3z"/>
<path d="M612 315h2v1zM703 315h3l-3 1zM435 338v2h-1zM760 342l1 2h-1zM775 338l1 2h-1zM197 370l2 2-2-1zM507 367v3h-1zM200 392l2-1-1 1zM506 400h1v2zM51 429l2 1h-2zM60 430l2-1v1zM434 428h1v3z"/>
<path d="M760 426h1l-1 2zM775 428h1l-1 2zM20 450l1 2h-1zM28 443l3-1v1zM51 442l2 1h-2zM60 443l2-1v1zM82 442l3 1h-3zM319 446h1l-1 2zM466 442l2-1v1zM721 441l2 1h-2zM245 475v2h-1zM328 479l2-2v1z"/>
<path d="M244 491h1v3zM20 516h1l-1 3zM85 507h2v1zM232 507h3l-3 1z"/>
</g>
<text font-size="13.7" x="746" y="183">Karoseria</text>
<g font-size="8.4">
<text x="52" y="24">8</text>
<text x="160" y="24">7</text>
<text x="268" y="24">6</text>
<text x="376" y="24">5</text>
<text x="483" y="24">4</text>
<text x="591" y="24">3</text>
<text x="699" y="24">2</text>
<text x="807" y="24">1</text>
<text x="190" y="39">1.25</text>
<text x="420" y="47">127.37</text>
<text x="650" y="47">43.24</text>
<text x="6" y="73">D</text>
<text x="852" y="73">D</text>
<text x="285" y="116" transform="rotate(-90 285 116)">38.01</text>
<text x="595" y="116" transform="rotate(-90 595 116)">38.44</text>
<text x="55" y="134">Koło na końcu osi (i bliźniaka, i przedniej)</text>
<text x="163" y="152">5.00</text>
<text x="650" y="167">47.09</text>
<text x="203" y="180" transform="rotate(-90 203 180)">5.00</text>
<text x="407" y="184">128.83</text>
<text x="647" y="189">43.74</text>
<text x="6" y="213">C</text>
<text x="852" y="213">C</text>
<text x="55" y="248">1 koło od bliźniaka (bliższe środka osi)</text>
<text x="728" y="255" transform="rotate(-90 728 255)">43.93</text>
<text x="577" y="267" transform="rotate(-90 577 267)">43.24</text>
<text x="171" y="295">Przednia oś z kołem</text>
<text x="648" y="302">27.50</text>
<text x="646" y="319">47.06</text>
<text x="6" y="352">B</text>
<text x="852" y="352">B</text>
<text x="438" y="395" transform="rotate(-90 438 395)">46.55</text>
<text x="510" y="395" transform="rotate(-90 510 395)">17.50</text>
<text x="763" y="395" transform="rotate(-90 763 395)">43.24</text>
<text x="778" y="394" transform="rotate(-90 778 394)">46.45</text>
<text x="98" y="429">Tylna oś z 2 kołami po jednej stronie (bliźniak)</text>
<text x="28" y="433">1.25</text>
<text x="33" y="446">5.00</text>
<text x="64" y="446">5.00</text>
<text x="582" y="445">128.87</text>
<text x="6" y="492">A</text>
<text x="852" y="492">A</text>
<text x="149" y="510">30.00</text>
<text x="814" y="533">1</text>
<text x="830" y="533">1</text>
<text x="52" y="541">8</text>
<text x="160" y="541">7</text>
<text x="268" y="541">6</text>
<text x="376" y="541">5</text>
<text x="483" y="541">4</text>
<text x="591" y="541">3</text>
<text x="699" y="541">2</text>
<text x="807" y="541">1</text>
</g>
<g font-size="7.9">
<text x="107" y="158">⌀13.75</text>
<text x="75" y="214">⌀3.75</text>
<text x="335" y="437">⌀13.75</text>
<text x="248" y="467" transform="rotate(-90 248 467)">⌀3.75</text>
<text x="361" y="478">⌀3.75</text>
<text x="23" y="498" transform="rotate(-90 23 498)">⌀13.75</text>
</g>
<g font-size="6.4">
<text x="58" y="112" transform="rotate(30 58 112)">5.00</text>
<text x="69" y="269" transform="rotate(30 69 269)">5.00</text>
<text x="128" y="333" transform="rotate(30 128 333)">36.25</text>
</g>
<g font-size="6.3">
<text x="727" y="503">Kinga Konieczna - Ford Transit Mk1</text>
<text x="827" y="503">1974 r.</text>
<text x="728" y="525">D</text>
<text x="763" y="525">103_Konieczna_Kinga</text>
</g>
<g font-size="6">
<text x="119" y="77" transform="rotate(-30 119 77)">⌀3.75</text>
<text x="118" y="101" transform="rotate(-30 118 101)">⌀13.75</text>
<text x="100" y="291" transform="rotate(-30 100 291)">⌀13.75</text>
<text x="210" y="393" transform="rotate(-30 210 393)">⌀3.75</text>
</g>
<g font-size="4.3">
<text x="655" y="479">dodo</text>
<text x="699" y="479">20.11.2026</text>
</g>
<g font-size="3.5">
<text x="655" y="473">DRAWN</text>
<text x="655" y="483">CHECKED</text>
<text x="725" y="489">TITLE</text>
<text x="655" y="492">QA</text>
<text x="655" y="502">MFG</text>
<text x="655" y="511">APPROVED</text>
<text x="727" y="518">SIZE</text>
<text x="763" y="518">DWG NO</text>
<text x="841" y="518">REV</text>
<text x="725" y="530">SCALE</text>
<text x="801" y="533">SHEET</text>
<text x="824" y="533">OF</text>
</g>
<text font-size="2.7" x="726" y="533">2:1 dla karoserii; 5:1 dla kół</text>
</svg>
